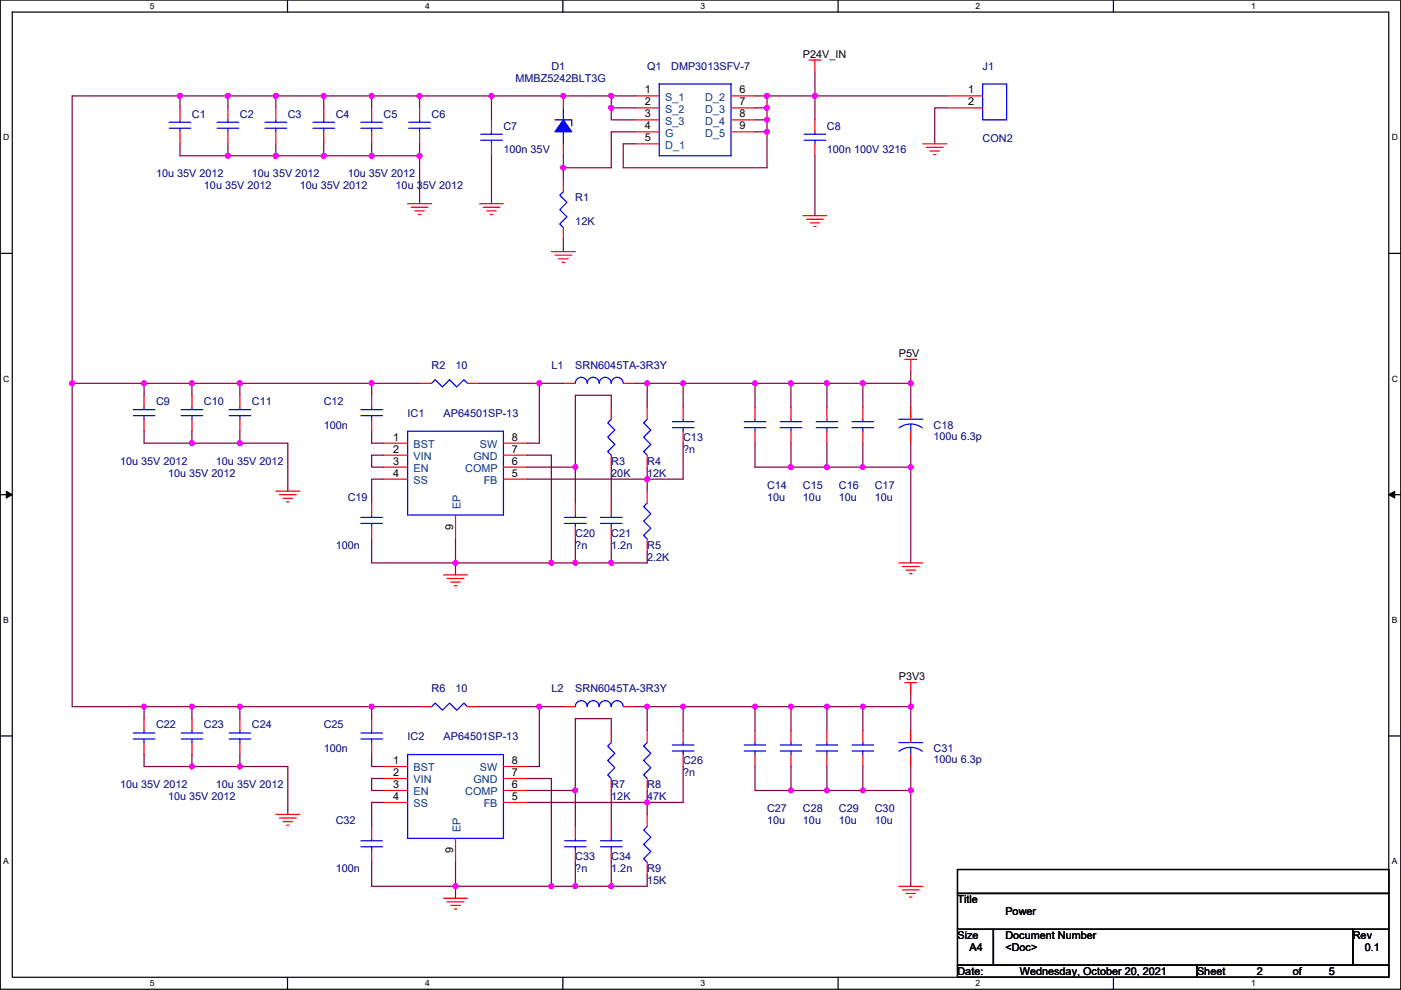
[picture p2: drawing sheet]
<svg xmlns="http://www.w3.org/2000/svg" width="297mm" height="210mm" viewBox="0 0 297 210" stroke-linecap="round" stroke-linejoin="round" font-family="sans-serif">
<path d="M.1 0h296.9v209.8h-296.9zM2.6 2.6h291.8v204.7h-291.8z" fill="none" stroke="#000" stroke-width=".25"/>
<g fill="#fff">
<path d="M31.8 .3h1v2h-1z"/>
<path d="M31.8 207.5h1v2.1h-1z"/>
</g>
<path d="M61 0v2.6M61 207.3v2.5" fill="none" stroke="#000" stroke-width=".25"/>
<g fill="#fff">
<path d="M90.1 .3h1v2h-1z"/>
<path d="M90.1 207.5h1v2.1h-1z"/>
</g>
<path d="M119.3 0v2.6M119.3 207.3v2.5" fill="none" stroke="#000" stroke-width=".25"/>
<g fill="#fff">
<path d="M148.5 .3h1v2h-1z"/>
<path d="M148.5 207.5h1v2.1h-1z"/>
</g>
<path d="M177.7 0v2.6M177.7 207.3v2.5" fill="none" stroke="#000" stroke-width=".25"/>
<g fill="#fff">
<path d="M206.9 .3h1v2h-1z"/>
<path d="M206.9 207.5h1v2.1h-1z"/>
</g>
<path d="M236.1 0v2.6M236.1 207.3v2.5" fill="none" stroke="#000" stroke-width=".25"/>
<g fill="#fff">
<path d="M265.2 .3h1v2h-1z"/>
<path d="M265.2 207.5h1v2.1h-1z"/>
<path d="M.7 28.2h1.3v2h-1.3z"/>
<path d="M295.1 28.2h1.3v2h-1.3z"/>
<path d="M.7 79.3h1.3v2.1h-1.3z"/>
<path d="M295.1 79.3h1.3v2.1h-1.3z"/>
</g>
<path d="M.1 53.7h2.5M294.4 53.7h2.6" fill="none" stroke="#000" stroke-width=".25"/>
<g fill="#fff">
<path d="M.7 130.5h1.2v2h-1.2z"/>
<path d="M295.1 130.5h1.2v2h-1.2z"/>
</g>
<path d="M.1 104.9h2.5M294.4 104.9h2.6" fill="none" stroke="#000" stroke-width=".25"/>
<path d="M1.3 104.2l1.3 .7-1.3 .7zM294.4 104.9l1.3-.7v1.4z" fill="#000" stroke="#000" stroke-width=".21"/>
<g fill="#fff">
<path d="M.7 181.7h1.2v2h-1.2z"/>
<path d="M295.1 181.7h1.2v2h-1.2z"/>
</g>
<path d="M.1 156.1h2.5M294.4 156.1h2.6M203 184.4h91.4v5.1h-91.4zM203 189.5h91.4v7.6h-91.4zM203 197.1h7.6v7.6h-7.6zM210.6 197.1h76.2v7.6h-76.2zM286.8 197.1h7.6v7.6h-7.6zM203 204.7h50.8v2.6h-50.8zM253.8 204.7h40.6v2.6h-40.6z" fill="none" stroke="#000" stroke-width=".25"/>
<g fill="none" stroke="#f00" stroke-width=".25">
<path d="M171.5 12.7h2.6M172.8 12.7v2.6M38.2 22.9v2.5M38.2 28v2.5M48.3 22.9v2.5M48.3 28v2.5M58.5 22.9v2.5M58.5 28v2.5M68.6 22.9v2.5M68.6 28v2.5M78.8 22.9v2.5M78.8 28v2.5"/>
<path d="M89 22.9v2.5M89 28v2.5M104.2 25.4v2.6M104.2 30.5v2.5M119.4 30.5v2.5M119.4 20.3v2.6M119.4 38.1v2.6M134.7 20.3h5.1M134.7 22.9h5.1M134.7 25.4h5.1M134.7 28h5.1M134.7 30.5h5.1"/>
<path d="M155 20.3h5.1M155 22.9h5.1M155 25.4h5.1M155 28h5.1M172.8 25.4v2.6M172.8 30.5v2.5M195.6 30.5h5.1M196.4 31.3h3.6M197.2 32h2M197.9 32.8h.5M200.7 20.3h7.6M200.7 22.9h7.6"/>
<path d="M86.4 43.2h5.1M87.2 44h3.5M87.9 44.7h2.1M88.7 45.5h.5M101.7 43.2h5M102.4 44h3.6M103.2 44.7h2M103.9 45.5h.6M116.9 53.4h5.1M117.7 54.1h3.5M118.4 54.9h2.1M119.2 55.6h.5"/>
<path d="M119.4 48.3v2.5M170.2 45.7h5.1M171 46.5h3.6M171.8 47.3h2M172.5 48h.5M191.8 76.2h2.6M193.1 76.2v2.6M30.5 83.8v2.6M30.5 88.9v2.6M40.7 83.8v2.6M40.7 88.9v2.6M50.9 83.8v2.6"/>
<path d="M50.9 88.9v2.6M78.8 83.8v2.6M78.8 88.9v2.6M81.3 94h5.1M81.3 96.5h5.1M81.3 99.1h5.1M89 81.3h2.5M99.1 81.3h2.6M106.7 94h5.1M106.7 96.5h5.1M106.7 99.1h5.1M119.4 81.3h2.6"/>
<path d="M129.6 96.5v2.6M129.6 86.4v2.5M132.1 81.3h2.6M137.2 96.5v2.6M137.2 86.4v2.5M144.8 86.4v2.5M144.8 91.5v2.5M160.1 86.4v2.5M160.1 91.5v2.5M167.7 86.4v2.5M167.7 91.5v2.5M175.3 86.4v2.5"/>
<path d="M175.3 91.5v2.5M182.9 86.4v2.5M182.9 91.5v2.5M193.1 86.4v2.5M193.1 91.5v2.5M58.5 104.2h5.1M59.2 104.9h3.6M60 105.7h2M60.8 106.4h.5M78.8 106.7v2.5M78.8 111.8v2.5M81.3 101.6h5.1"/>
<path d="M96.6 109.2v5.1M106.7 101.6h5.1M122 106.7v2.5M122 111.8v2.5M129.6 106.7v2.5M129.6 111.8v2.5M137.2 114.3v2.6M137.2 104.2v2.5M190.6 119.4h5M94 121.9h5.1M94.8 122.7h3.6M95.6 123.5h2"/>
<path d="M96.3 124.2h.5M191.3 120.2h3.6M192.1 120.9h2M192.8 121.7h.6M30.5 152.4v2.6M30.5 157.5v2.5M40.7 152.4v2.6M40.7 157.5v2.5M50.9 152.4v2.6M50.9 157.5v2.5M78.8 152.4v2.6M78.8 157.5v2.5"/>
<path d="M89 149.9h2.5M99.1 149.9h2.6M119.4 149.9h2.6M129.6 155v2.5M132.1 149.9h2.6M137.2 155v2.5M144.8 155v2.5M160.1 155v2.5M167.7 155v2.5M175.3 155v2.5M182.9 155v2.5M191.8 144.8h2.6"/>
<path d="M193.1 144.8v2.5M193.1 155v2.5M58.5 172.7h5.1M59.2 173.5h3.6M60 174.3h2M60.8 175h.5M78.8 175.3v2.5M81.3 162.6h5.1M81.3 165.1h5.1M81.3 167.7h5.1M81.3 170.2h5.1M96.6 177.8v5.1"/>
<path d="M106.7 162.6h5.1M106.7 165.1h5.1M106.7 167.7h5.1M106.7 170.2h5.1M122 175.3v2.5M129.6 175.3v2.5M129.6 165.1v2.6M137.2 172.7v2.6M137.2 165.1v2.6M144.8 160v2.6M160.1 160v2.6M167.7 160v2.6"/>
<path d="M175.3 160v2.6M182.9 160v2.6M193.1 160v2.6M78.8 180.4v2.5M94 190.5h5.1M94.8 191.3h3.6M95.6 192h2M96.3 192.8h.5M122 180.4v2.5M129.6 180.4v2.5M137.2 182.9v2.5M190.6 188h5"/>
<path d="M191.3 188.7h3.6M192.1 189.5h2M192.8 190.3h.6"/>
</g>
<g fill="none" stroke="#00f" stroke-width=".25">
<path d="M139.8 17.8h15.2v15.2h-15.2zM208.3 17.8h5.1v7.6h-5.1zM35.9 27.2h4.5M35.9 25.9h4.5M38.2 25.4v.5M38.2 27.2v.8M46 27.2h4.6M46 25.9h4.6M48.3 25.4v.5M48.3 27.2v.8M56.2 27.2h4.6M56.2 25.9h4.6"/>
<path d="M58.5 25.4v.5M58.5 27.2v.8M66.4 27.2h4.5M66.4 25.9h4.5M68.6 25.4v.5M68.6 27.2v.8M76.5 27.2h4.6M76.5 25.9h4.6M78.8 25.4v.5M78.8 27.2v.8M86.7 27.2h4.5M86.7 25.9h4.5"/>
<path d="M89 25.4v.5M89 27.2v.8M101.9 29.7h4.6M101.9 28.5h4.6M104.2 28v.5M104.2 29.7v.8M117.7 25.4h3.5v1.3M119.4 22.9v2.5M119.4 28v2.5M170.5 29.7h4.6M170.5 28.5h4.6M172.8 28v.5"/>
<path d="M172.8 29.7v.8M119.4 40.7l-.7 .7 1.5 1.5-1.5 1.6 1.5 1.5-1.5 1.5 .7 .8M28.3 88.2h4.5M28.3 86.9h4.5M30.5 86.4v.5M30.5 88.2v.7M38.4 88.2h4.6M38.4 86.9h4.6M40.7 86.4v.5M40.7 88.2v.7M48.6 88.2h4.5M48.6 86.9h4.5"/>
<path d="M50.9 86.4v.5M50.9 88.2v.7M76.5 88.2h4.6M76.5 86.9h4.6M78.8 86.4v.5M78.8 88.2v.7M86.4 91.5h20.3v17.7h-20.3zM91.5 81.3l.8-.8 1.5 1.6 1.5-1.6 1.5 1.6 1.6-1.6 .7 .8M129.6 88.9l-.8 .8 1.6 1.5-1.6 1.5 1.6 1.6-1.6 1.5 .8 .7M132.1 81.3a1.27 1.27 0 0 0-1.3-1.3 1.27 1.27 0 0 0-1.2 1.3 1.27 1.27 0 0 0-1.3-1.3 1.27 1.27 0 0 0-1.3 1.3 1.27 1.27 0 0 0-1.2-1.3 1.27 1.27 0 0 0-1.3 1.3 1.26 1.26 0 0 0-1.3-1.3 1.26 1.26 0 0 0-1.2 1.3M137.2 88.9l-.7 .8 1.5 1.5-1.5 1.5 1.5 1.6-1.5 1.5 .7 .7M142.6 90.7h4.5"/>
<path d="M142.6 89.4h4.5M144.8 88.9v.5M144.8 90.7v.8M157.8 90.7h4.6M157.8 89.4h4.6M160.1 88.9v.5M160.1 90.7v.8M165.4 90.7h4.6M165.4 89.4h4.6M167.7 88.9v.5M167.7 90.7v.8M173 90.7h4.6"/>
<path d="M173 89.4h4.6M175.3 88.9v.5M175.3 90.7v.8M180.7 90.7h4.5M180.7 89.4h4.5M182.9 88.9v.5M182.9 90.7v.8M190.6 88.9h5M190.6 90.8a4.1 4.1 0 0 1 5 0M193.1 89.9v1.6M76.5 111h4.6M76.5 109.7h4.6"/>
<path d="M78.8 109.2v.5M78.8 111v.8M119.7 111h4.6M119.7 109.7h4.6M122 109.2v.5M122 111v.8M127.3 111h4.6M127.3 109.7h4.6M129.6 109.2v.5M129.6 111v.8M137.2 106.7l-.7 .8 1.5 1.5-1.5 1.5 1.5 1.5-1.5 1.6 .7 .7M28.3 156.7h4.5"/>
<path d="M28.3 155.5h4.5M30.5 155v.5M30.5 156.7v.8M38.4 156.7h4.6M38.4 155.5h4.6M40.7 155v.5M40.7 156.7v.8M48.6 156.7h4.5M48.6 155.5h4.5M50.9 155v.5M50.9 156.7v.8M76.5 156.7h4.6"/>
<path d="M76.5 155.5h4.6M78.8 155v.5M78.8 156.7v.8M91.5 149.9l.8-.8 1.5 1.5 1.5-1.5 1.5 1.5 1.6-1.5 .7 .8M122 149.9a1.26 1.26 0 0 1 1.2-1.3 1.26 1.26 0 0 1 1.3 1.3 1.27 1.27 0 0 1 1.3-1.3 1.27 1.27 0 0 1 1.2 1.3 1.27 1.27 0 0 1 1.3-1.3 1.27 1.27 0 0 1 1.3 1.3 1.27 1.27 0 0 1 1.2-1.3 1.27 1.27 0 0 1 1.3 1.3M129.6 157.5l-.8 .8 1.6 1.5-1.6 1.5 1.6 1.5-1.6 1.6 .8 .7M137.2 157.5l-.7 .8 1.5 1.5-1.5 1.5 1.5 1.5-1.5 1.6 .7 .7M142.6 159.3h4.5M142.6 158h4.5M144.8 157.5v.5M144.8 159.3v.7M157.8 159.3h4.6"/>
<path d="M157.8 158h4.6M160.1 157.5v.5M160.1 159.3v.7M165.4 159.3h4.6M165.4 158h4.6M167.7 157.5v.5M167.7 159.3v.7M173 159.3h4.6M173 158h4.6M175.3 157.5v.5M175.3 159.3v.7M180.7 159.3h4.5"/>
<path d="M180.7 158h4.5M182.9 157.5v.5M182.9 159.3v.7M190.6 157.5h5M190.6 159.3a4.1 4.1 0 0 1 5 0M193.1 158.5v1.5M76.5 179.6h4.6M76.5 178.3h4.6M78.8 177.8v.5M78.8 179.6v.8M86.4 160h20.3v17.8h-20.3zM119.7 179.6h4.6"/>
<path d="M119.7 178.3h4.6M122 177.8v.5M122 179.6v.8M127.3 179.6h4.6M127.3 178.3h4.6M129.6 177.8v.5M129.6 179.6v.8M137.2 175.3l-.7 .7 1.5 1.6-1.5 1.5 1.5 1.5-1.5 1.5 .7 .8"/>
</g>
<path d="M119.4 25.4l1.8 2.6h-3.5z" fill-rule="evenodd" fill="#00f" stroke="#00f" stroke-width=".25"/>
<g fill="none" stroke="#800040" stroke-width=".25">
<path d="M172.8 15.3v5M38.2 20.3v2.6M38.2 20.3h10.1M38.2 20.3h-22.9v61M38.2 30.5v2.5h10.1M48.3 20.3v2.6M48.3 20.3h10.2M48.3 33h10.2M48.3 30.5v2.5M58.5 20.3v2.6M58.5 20.3h10.1M58.5 33h10.1"/>
<path d="M58.5 30.5v2.5M68.6 20.3v2.6M68.6 20.3h10.2M68.6 30.5v2.5M68.6 33h10.2M78.8 20.3v2.6M78.8 30.5v2.5M78.8 20.3h10.2M78.8 33h10.2M89 20.3h15.2M89 20.3v2.6M89 30.5v2.5"/>
<path d="M89 33v10.2M104.2 20.3h25.4M104.2 20.3v5.1M104.2 33v10.2M119.4 35.6v2.5M129.6 20.3h5.1M129.6 20.3v2.6h5.1M129.6 22.9v2.5h5.1M134.7 28h-5.1v7.6h-10.2v-2.6M160.1 20.3h2.5M160.1 22.9h2.5M160.1 28h2.5"/>
<path d="M160.1 25.4h2.5M162.6 20.3h10.2M162.6 20.3v2.6M162.6 28v7.6h-30.5v-5.1h2.6M162.6 22.9v2.5M162.6 25.4v2.6M172.8 33v12.7M172.8 20.3v5.1M172.8 20.3h27.9M200.7 22.9h-2.5v7.6M119.4 50.8v2.6M193.1 78.8v2.5"/>
<path d="M15.3 81.3h15.2M15.3 81.3v68.6h15.2M30.5 81.3h10.2M30.5 81.3v2.5M30.5 91.5v2.5h10.2M40.7 81.3v2.5M40.7 94h10.2M40.7 81.3h10.2M40.7 91.5v2.5M50.9 81.3h27.9M50.9 81.3v2.5M50.9 94h10.1v10.2"/>
<path d="M50.9 91.5v2.5M78.8 81.3v2.5M78.8 81.3h10.2M78.8 91.5v2.5h2.5M81.3 96.5h-2.5v2.6h2.5M101.7 81.3h12.7M111.8 96.5h5.1v22.9M111.8 99.1h10.2M114.4 81.3v12.7h-2.6M114.4 81.3h5M122 99.1v7.6M129.6 99.1v7.6"/>
<path d="M129.6 86.4v-2.6h-7.6v15.3M134.7 81.3h2.5M137.2 99.1v2.5M137.2 81.3v5.1M137.2 81.3h7.6M144.8 81.3h15.3M144.8 81.3v5.1M144.8 94v7.6h-7.6M160.1 81.3v5.1M160.1 81.3h7.6M160.1 94v5.1h7.6M167.7 81.3v5.1"/>
<path d="M167.7 81.3h7.6M167.7 94v5.1M167.7 99.1h7.6M175.3 99.1h7.6M175.3 81.3h7.6M175.3 81.3v5.1M175.3 94v5.1M182.9 81.3h10.2M182.9 99.1h10.2M182.9 81.3v5.1M182.9 94v5.1M193.1 81.3v5.1"/>
<path d="M193.1 94v5.1M193.1 99.1v20.3M78.8 114.3v5.1h17.8M81.3 101.6h-2.5v5.1M96.6 114.3v5.1M96.6 119.4v2.5M96.6 119.4h20.3M111.8 101.6h25.4M116.9 119.4h5.1M122 114.3v5.1M122 119.4h7.6M129.6 114.3v5.1"/>
<path d="M137.2 116.9v2.5h-7.6M137.2 101.6v2.6M40.7 149.9h-10.2v2.5M50.9 149.9h-10.2v2.5M78.8 149.9v2.5M78.8 149.9h10.2M78.8 149.9h-27.9v2.5M101.7 149.9h12.7M114.4 149.9v12.7h-2.6M114.4 149.9h5M129.6 155v-2.6h-7.6v15.3M134.7 149.9h2.5"/>
<path d="M137.2 149.9v5.1M137.2 149.9h7.6M144.8 149.9v5.1M144.8 149.9h15.3M160.1 149.9v5.1M160.1 149.9h7.6M167.7 149.9v5.1M167.7 149.9h7.6M175.3 149.9h7.6M175.3 149.9v5.1M182.9 149.9h10.2M182.9 149.9v5.1"/>
<path d="M193.1 147.3v2.6M193.1 149.9v5.1M30.5 160v2.6h10.2M40.7 160v2.6M40.7 162.6h10.2M50.9 162.6h10.1v10.1M50.9 160v2.6M78.8 160v2.6h2.5M81.3 165.1h-2.5v2.6h2.5M81.3 170.2h-2.5v5.1M111.8 167.7h10.2M111.8 165.1h5.1v22.9"/>
<path d="M111.8 170.2h25.4M122 167.7v7.6M129.6 167.7v7.6M137.2 167.7v2.5M137.2 170.2v2.5M144.8 162.6v7.6h-7.6M160.1 162.6v5.1h7.6M167.7 162.6v5.1M167.7 167.7h7.6M175.3 167.7h7.6M175.3 162.6v5.1M182.9 167.7h10.2"/>
<path d="M182.9 162.6v5.1M193.1 167.7v20.3M193.1 162.6v5.1M78.8 182.9v5.1h17.8M96.6 188v2.5M96.6 188h20.3M96.6 182.9v5.1M116.9 188h5.1M122 188h7.6M122 182.9v5.1M129.6 182.9v5.1M137.2 185.4v2.6h-7.6"/>
</g>
<g fill="#f0f" stroke="#f0f" stroke-width=".25">
<circle cx="114.3" cy="81.3" r=".5"/>
<circle cx="116.9" cy="119.4" r=".5"/>
<circle cx="96.6" cy="119.4" r=".5"/>
<circle cx="122" cy="99.1" r=".5"/>
<circle cx="122" cy="119.4" r=".5"/>
<circle cx="129.6" cy="119.4" r=".5"/>
<circle cx="137.2" cy="81.3" r=".5"/>
<circle cx="137.2" cy="101.6" r=".5"/>
<circle cx="160.1" cy="81.3" r=".5"/>
<circle cx="144.8" cy="81.3" r=".5"/>
<circle cx="167.7" cy="81.3" r=".5"/>
<circle cx="175.3" cy="81.3" r=".5"/>
<circle cx="182.9" cy="81.3" r=".5"/>
<circle cx="193.1" cy="99.1" r=".5"/>
<circle cx="167.7" cy="99.1" r=".5"/>
<circle cx="175.3" cy="99.1" r=".5"/>
<circle cx="182.9" cy="99.1" r=".5"/>
<circle cx="193.1" cy="81.3" r=".5"/>
<circle cx="162.6" cy="20.3" r=".5"/>
<circle cx="129.6" cy="20.3" r=".5"/>
<circle cx="129.6" cy="22.9" r=".5"/>
<circle cx="119.4" cy="35.6" r=".5"/>
<circle cx="162.6" cy="27.9" r=".5"/>
<circle cx="119.4" cy="20.3" r=".5"/>
<circle cx="104.2" cy="20.3" r=".5"/>
<circle cx="162.6" cy="22.9" r=".5"/>
<circle cx="162.6" cy="25.4" r=".5"/>
<circle cx="172.8" cy="20.3" r=".5"/>
<circle cx="48.3" cy="20.3" r=".5"/>
<circle cx="38.1" cy="20.3" r=".5"/>
<circle cx="58.5" cy="20.3" r=".5"/>
<circle cx="78.8" cy="20.3" r=".5"/>
<circle cx="68.6" cy="20.3" r=".5"/>
<circle cx="88.9" cy="20.3" r=".5"/>
<circle cx="58.5" cy="33" r=".5"/>
<circle cx="48.3" cy="33" r=".5"/>
<circle cx="78.8" cy="33" r=".5"/>
<circle cx="68.6" cy="33" r=".5"/>
<circle cx="88.9" cy="33" r=".5"/>
<circle cx="78.8" cy="81.3" r=".5"/>
<circle cx="50.8" cy="81.3" r=".5"/>
<circle cx="114.3" cy="149.9" r=".5"/>
<circle cx="137.2" cy="149.9" r=".5"/>
<circle cx="160.1" cy="149.9" r=".5"/>
<circle cx="144.8" cy="149.9" r=".5"/>
<circle cx="167.7" cy="149.9" r=".5"/>
<circle cx="175.3" cy="149.9" r=".5"/>
<circle cx="193.1" cy="149.9" r=".5"/>
<circle cx="182.9" cy="149.9" r=".5"/>
<circle cx="122" cy="167.6" r=".5"/>
<circle cx="167.7" cy="167.6" r=".5"/>
<circle cx="175.3" cy="167.6" r=".5"/>
<circle cx="182.9" cy="167.6" r=".5"/>
<circle cx="193.1" cy="167.6" r=".5"/>
<circle cx="137.2" cy="170.2" r=".5"/>
<circle cx="122" cy="188" r=".5"/>
<circle cx="129.6" cy="188" r=".5"/>
<circle cx="116.9" cy="188" r=".5"/>
<circle cx="96.6" cy="188" r=".5"/>
<circle cx="40.7" cy="94" r=".5"/>
<circle cx="50.8" cy="94" r=".5"/>
<circle cx="40.7" cy="162.6" r=".5"/>
<circle cx="50.8" cy="162.6" r=".5"/>
<circle cx="40.7" cy="81.3" r=".5"/>
<circle cx="30.5" cy="81.3" r=".5"/>
<circle cx="15.3" cy="81.3" r=".5"/>
<circle cx="50.8" cy="149.9" r=".5"/>
<circle cx="78.8" cy="149.9" r=".5"/>
<circle cx="30.5" cy="149.9" r=".5"/>
<circle cx="40.7" cy="149.9" r=".5"/>
</g>
<g font-size="2.3" fill="#000080">
<text x="109.3" y="17.3">MMBZ5242BLT3G</text>
<text x="116.9" y="14.8">D1</text>
<text x="137.2" y="14.8">Q1</text>
<text x="142.3" y="14.8">DMP3013SFV-7</text>
<text x="208.3" y="14.8">J1</text>
<text x="40.7" y="24.9">C1</text>
<text x="50.9" y="24.9">C2</text>
<text x="61" y="24.9">C3</text>
<text x="71.2" y="24.9">C4</text>
<text x="81.3" y="24.9">C5</text>
<text x="91.5" y="24.9">C6</text>
<text x="106.7" y="27.5">C7</text>
<text x="175.3" y="27.5">C8</text>
<text x="106.7" y="32.6">100n 35V</text>
<text x="175.3" y="32.6">100n 100V 3216</text>
<text x="208.3" y="30">CON2</text>
<text x="33.1" y="37.6">10u 35V 2012</text>
<text x="43.2" y="40.2">10u 35V 2012</text>
<text x="53.4" y="37.6">10u 35V 2012</text>
<text x="63.6" y="40.2">10u 35V 2012</text>
<text x="73.7" y="37.6">10u 35V 2012</text>
<text x="83.9" y="40.2">10u 35V 2012</text>
<text x="122" y="42.7">R1</text>
<text x="122" y="47.8">12K</text>
<text x="91.5" y="78.3">R2</text>
<text x="96.6" y="78.3">10</text>
<text x="116.9" y="78.3">L1</text>
<text x="122" y="78.3">SRN6045TA-3R3Y</text>
<text x="33.1" y="85.9">C9</text>
<text x="43.2" y="85.9">C10</text>
<text x="53.4" y="85.9">C11</text>
<text x="68.6" y="85.9">C12</text>
<text x="86.4" y="88.4">IC1</text>
<text x="94" y="88.4">AP64501SP-13</text>
<text x="68.6" y="91">100n</text>
<text x="144.8" y="93.5">C13</text>
<text x="197.9" y="91">C18</text>
<text x="197.9" y="93.3">100u 6.3p</text>
<text x="25.5" y="98.6">10u 35V 2012</text>
<text x="35.6" y="101.1">10u 35V 2012</text>
<text x="45.8" y="98.6">10u 35V 2012</text>
<text x="129.6" y="98.6">R3</text>
<text x="129.6" y="101.1">20K</text>
<text x="137.2" y="98.6">R4</text>
<text x="137.2" y="101.1">12K</text>
<text x="144.8" y="96.1">?n</text>
<text x="73.7" y="106.2">C19</text>
<text x="162.6" y="103.7">C14</text>
<text x="162.6" y="106.2">10u</text>
<text x="170.2" y="103.7">C15</text>
<text x="170.2" y="106.2">10u</text>
<text x="177.9" y="103.7">C16</text>
<text x="177.9" y="106.2">10u</text>
<text x="185.5" y="103.7">C17</text>
<text x="185.5" y="106.2">10u</text>
<text x="122" y="113.8">C20</text>
<text x="129.6" y="113.8">C21</text>
<text x="71.2" y="116.4">100n</text>
<text x="122" y="116.4">?n</text>
<text x="129.6" y="116.4">1.2n</text>
<text x="137.2" y="116.4">R5</text>
<text x="137.2" y="118.9">2.2K</text>
<text x="91.5" y="146.9">R6</text>
<text x="96.6" y="146.9">10</text>
<text x="116.9" y="146.9">L2</text>
<text x="122" y="146.9">SRN6045TA-3R3Y</text>
<text x="33.1" y="154.5">C22</text>
<text x="43.2" y="154.5">C23</text>
<text x="53.4" y="154.5">C24</text>
<text x="68.6" y="154.5">C25</text>
<text x="68.6" y="159.6">100n</text>
<text x="86.4" y="157">IC2</text>
<text x="94" y="157">AP64501SP-13</text>
<text x="197.9" y="159.6">C31</text>
<text x="197.9" y="161.8">100u 6.3p</text>
<text x="25.5" y="167.2">10u 35V 2012</text>
<text x="45.8" y="167.2">10u 35V 2012</text>
<text x="129.6" y="167.2">R7</text>
<text x="137.2" y="167.2">R8</text>
<text x="144.8" y="162.1">C26</text>
<text x="144.8" y="164.6">?n</text>
<text x="35.6" y="169.7">10u 35V 2012</text>
<text x="129.6" y="169.7">12K</text>
<text x="137.2" y="169.7">47K</text>
<text x="162.6" y="172.3">C27</text>
<text x="170.2" y="172.3">C28</text>
<text x="177.9" y="172.3">C29</text>
<text x="185.5" y="172.3">C30</text>
<text x="71.2" y="174.8">C32</text>
<text x="162.6" y="174.8">10u</text>
<text x="170.2" y="174.8">10u</text>
<text x="177.9" y="174.8">10u</text>
<text x="185.5" y="174.8">10u</text>
<text x="71.2" y="185">100n</text>
<text x="122" y="182.4">C33</text>
<text x="122" y="185">?n</text>
<text x="129.6" y="182.4">C34</text>
<text x="129.6" y="185">1.2n</text>
<text x="137.2" y="185">R9</text>
<text x="137.2" y="187.5">15K</text>
</g>
<g font-size="2.3">
<text x="170.2" y="12.2">P24V_IN</text>
<text x="136.7" y="19.8">1</text>
<text x="136.7" y="22.4">2</text>
<text x="156.8" y="19.8">6</text>
<text x="156.8" y="22.4">7</text>
<text x="205.3" y="19.8">1</text>
<text x="205.3" y="22.4">2</text>
<text x="136.7" y="24.9">3</text>
<text x="136.7" y="27.4">4</text>
<text x="136.7" y="30">5</text>
<text x="156.8" y="24.9">8</text>
<text x="156.8" y="27.4">9</text>
<text x="190.6" y="75.7">P5V</text>
<text x="83.4" y="93.5">1</text>
<text x="108.5" y="93.5">8</text>
<text x="83.4" y="96">2</text>
<text x="83.4" y="98.6">3</text>
<text x="83.4" y="101.1">4</text>
<text x="108.5" y="96">7</text>
<text x="108.5" y="101.1">5</text>
<text x="108.5" y="98.6">6</text>
<text x="96.1" y="112.3" transform="rotate(-90 96.1 112.3)">9</text>
<text x="190.6" y="144.3">P3V3</text>
<text x="83.4" y="162.1">1</text>
<text x="83.4" y="164.6">2</text>
<text x="83.4" y="167.1">3</text>
<text x="108.5" y="162.1">8</text>
<text x="108.5" y="164.6">7</text>
<text x="108.5" y="167.1">6</text>
<text x="83.4" y="169.7">4</text>
<text x="108.5" y="169.7">5</text>
<text x="96.1" y="180.9" transform="rotate(-90 96.1 180.9)">9</text>
<text x="203" y="191.6">Title</text>
<text x="213.2" y="194.1">Power</text>
<text x="203" y="199.2">Size</text>
<text x="205.5" y="201.7">A4</text>
<text x="213.2" y="199.2">Document Number</text>
<text x="213.2" y="201.7">&lt;Doc&gt;</text>
<text x="286.8" y="199.2">Rev</text>
<text x="289.4" y="201.7">0.1</text>
<text x="203" y="206.8">Date:</text>
<text x="216.2" y="206.8">Wednesday, October 20, 2021</text>
<text x="253.8" y="206.8">Sheet</text>
<text x="266.5" y="206.8">2</text>
<text x="274.1" y="206.8">of</text>
<text x="281.7" y="206.8">5</text>
</g>
<g font-size="2.3" fill="#004080">
<text x="141" y="21.4">S_1</text>
<text x="141" y="23.9">S_2</text>
<text x="149.5" y="21.4">D_2</text>
<text x="149.5" y="23.9">D_3</text>
<text x="141" y="26.5">S_3</text>
<text x="141" y="29">G</text>
<text x="149.5" y="26.5">D_4</text>
<text x="149.5" y="29">D_5</text>
<text x="141" y="31.5">D_1</text>
<text x="87.7" y="95">BST</text>
<text x="101.7" y="95">SW</text>
<text x="87.7" y="97.6">VIN</text>
<text x="87.7" y="100.1">EN</text>
<text x="98.6" y="100.1">COMP</text>
<text x="100.4" y="97.6">GND</text>
<text x="87.7" y="102.7">SS</text>
<text x="97.6" y="108" transform="rotate(-90 97.6 108)">EP</text>
<text x="102.5" y="102.7">FB</text>
<text x="87.7" y="163.6">BST</text>
<text x="87.7" y="166.2">VIN</text>
<text x="100.4" y="166.2">GND</text>
<text x="101.7" y="163.6">SW</text>
<text x="87.7" y="168.7">EN</text>
<text x="87.7" y="171.2">SS</text>
<text x="98.6" y="168.7">COMP</text>
<text x="102.5" y="171.2">FB</text>
<text x="97.6" y="176.6" transform="rotate(-90 97.6 176.6)">EP</text>
</g>
<g font-size="1.8">
<text x="31.8" y="1.9">5</text>
<text x="90.1" y="1.9">4</text>
<text x="148.5" y="1.9">3</text>
<text x="206.9" y="1.9">2</text>
<text x="265.2" y="1.9">1</text>
<text x=".7" y="29.8">D</text>
<text x="295.1" y="29.8">D</text>
<text x=".7" y="81">C</text>
<text x="295.1" y="81">C</text>
<text x=".7" y="132.1">B</text>
<text x="295.1" y="132.1">B</text>
<text x=".7" y="183.3">A</text>
<text x="295.1" y="183.3">A</text>
<text x="31.8" y="209.2">5</text>
<text x="90.1" y="209.2">4</text>
<text x="148.5" y="209.2">3</text>
<text x="206.9" y="209.2">2</text>
<text x="265.2" y="209.2">1</text>
</g>
</svg>
